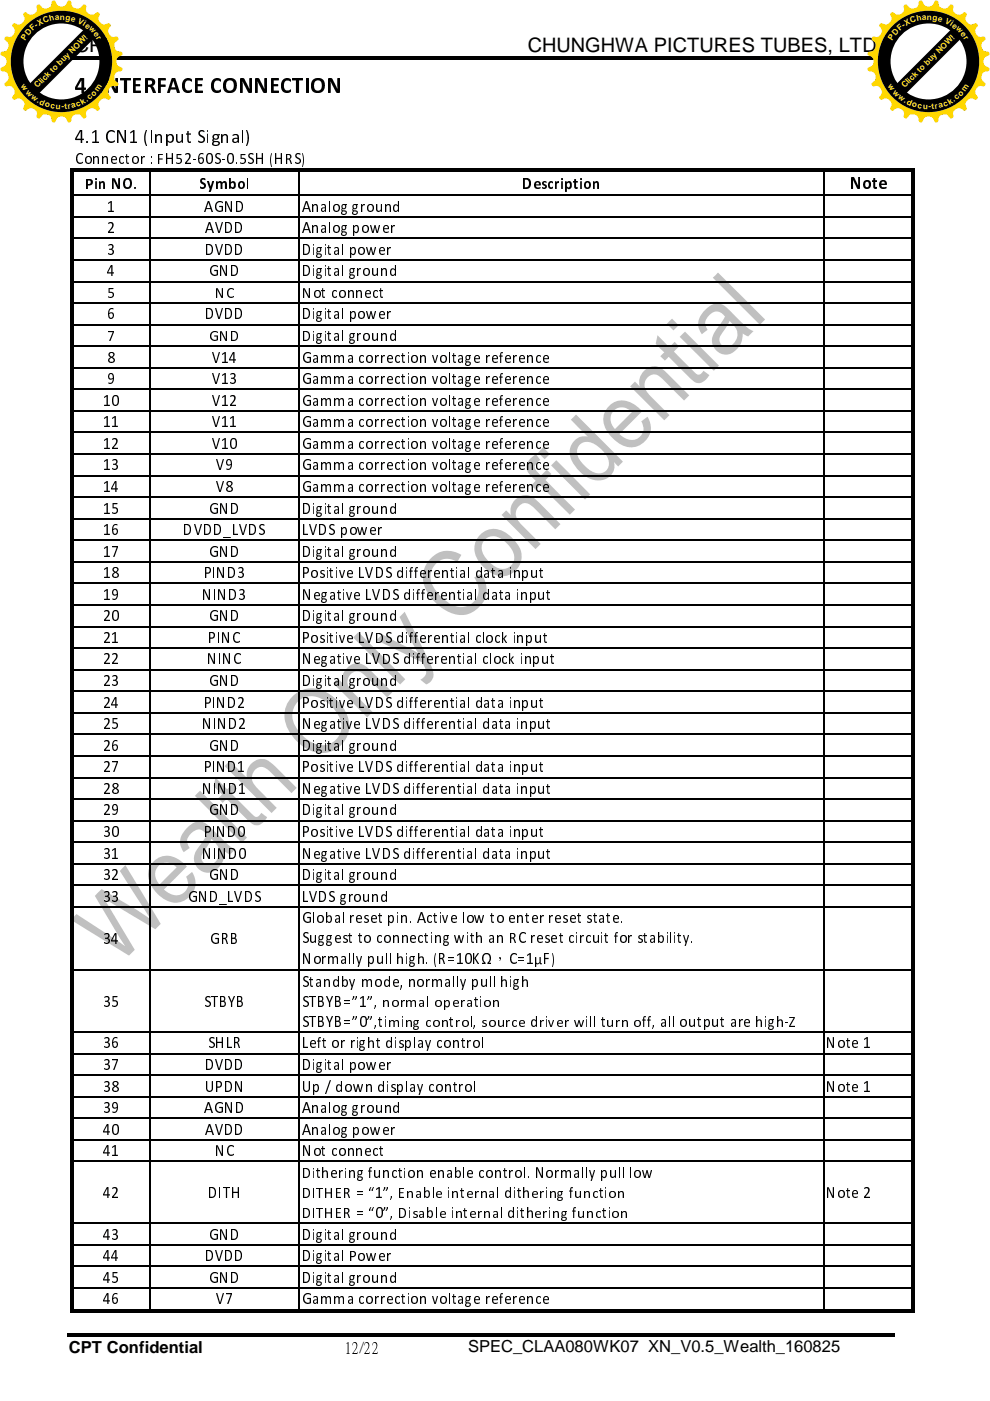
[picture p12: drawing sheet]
<svg xmlns="http://www.w3.org/2000/svg" width="210mm" height="297mm" viewBox="0 0 210 297" stroke-linecap="round" stroke-linejoin="round" font-family="sans-serif">
<path d="M15.1 11.9h82.1v.8h-82.1zM96.9 11.9h.8v.8h-.8zM97.7 11.9h91v.8h-91zM14.1 282.7h40.5v.7h-40.5zM54.6 282.7h.7v.7h-.7zM55.3 282.7h43.3v.7h-43.3zM98.6 282.7h.8v.7h-.8zM99.4 282.7h90.2v.7h-90.2z" fill="#000"/>
<g fill="#c0c0c0">
<path d="M16.2 193.8l10.3 6.8-6.4-10.7 1.4-1.4 7.7 4.5 2.9 2.1-6.7-10.4 1.2-1.3 7.5 12.5-1.2 1.1-10.9-6.5 6.6 10.9-1.3 1.2-12.3-7.6z" fill-rule="evenodd"/>
<path d="M32.6 182.6a4.3 4.3 0 0 1 6.2 .3l.8 .8-4.8 4.9a3.1 3.1 0 0 0 4.4 .5 2.52 2.52 0 0 0 .3-3.2l1.2-1a4.2 4.2 0 0 1-.8 5.5 4.2 4.2 0 0 1-5.5 0 5.8 5.8 0 0 1-2.8-6.3zM33.6 183.6a2.77 2.77 0 0 0 .2 3.9l3.7-3.6a2.65 2.65 0 0 0-3.9-.3z" fill-rule="evenodd"/>
<path d="M39.7 175.5a2.93 2.93 0 0 1 4.5-.4l2.9 2.8a7 7 0 0 0 2.8 2.1l-1.1 1.2-1.1-.7a4.3 4.3 0 0 1-3.6 4.5 3.1 3.1 0 0 1-2.8-2 3.1 3.1 0 0 1 .8-3.3l1.8-2.8a2.02 2.02 0 0 0-3-.5 2.16 2.16 0 0 0-.7 3.4l-1.3 .9a3.6 3.6 0 0 1 .8-5.2zM44.8 177.9l-.6 1.2a5 5 0 0 0-1.5 3.1 1.73 1.73 0 0 0 1.5 1.2 1.73 1.73 0 0 0 1.7-1 3.2 3.2 0 0 0-1.1-4.5z" fill-rule="evenodd"/>
<path d="M42.1 167.9l.3-.3 10 10-1.1 1.1-10-10z" fill-rule="evenodd"/>
<path d="M45.7 164.8l2.5 2.5 1.1-1.1 .9 1-1.1 1.1 4.5 4.5a.9 .9 0 0 0 .9 .4 .9 .9 0 0 0 .7-.6l.2-.3 1.2 1a2.31 2.31 0 0 1-3.1 1.4l-5.5-5.3-.8 .8-.9-1 .8-.8-1.8-1.7z" fill-rule="evenodd"/>
<path d="M48.7 161.3l3.6 3.6a3.2 3.2 0 0 1 1.7-3.6 3.2 3.2 0 0 1 3.9 .8l5 4.9-1.1 1.1-4.6-4.5a2.05 2.05 0 0 0-3.1-.4 2.52 2.52 0 0 0 .3 3.8l4.3 4.3-1.1 1.1-10-10z" fill-rule="evenodd"/>
<path d="M62 147.7a6.1 6.1 0 0 1 8.5-.1 7.6 7.6 0 0 1 3.3 8.1 5.9 5.9 0 0 1-9.4 2.7 8.4 8.4 0 0 1-4-7.7 5.5 5.5 0 0 1 1.6-3zM63.2 148.8a4.4 4.4 0 0 0-.1 6 6.5 6.5 0 0 0 6.1 3.1 4.1 4.1 0 0 0 2.4-6.5 6.9 6.9 0 0 0-6.3-3.7l-.9 .2z" fill-rule="evenodd"/>
<path d="M73.6 141.6a3 3 0 0 1 4.8 .3l4.8 4.9-1.1 1.1-2.8-2.8a10.7 10.7 0 0 0-3.1-2.7 2.21 2.21 0 0 0-2.3 1.2 2.21 2.21 0 0 0 .4 2.6l4.7 4.8-1.1 1.1-7.2-7.2 1-1 1 1a3.1 3.1 0 0 1 .9-3.3z" fill-rule="evenodd"/>
<path d="M76 134l9.9 10-1.1 1.1-9.9-9.9z" fill-rule="evenodd"/>
<path d="M85.5 130l.3-.3 4.4 8.9a9.8 9.8 0 0 1 1.7 4.8 2.31 2.31 0 0 1-1.5 1.7l-1.3-1a1.74 1.74 0 0 0 .9-2.8 1.95 1.95 0 0 0-1.4-1.3l-8.8-4.3 1.2-1.2 7.7 4-4-7.7z" fill-rule="evenodd"/>
<path d="M91.4 118.3a5 5 0 0 1 6.4-.7l-.8 1.5a3.8 3.8 0 0 0-4.8 .7 3.8 3.8 0 0 0-.2 4.9 8.8 8.8 0 0 0 5.5 4 3.8 3.8 0 0 0 3.7-2.1 3.8 3.8 0 0 0-.7-4.2l1.6-.8a5.5 5.5 0 0 1-.6 7.2 5.5 5.5 0 0 1-7.3 .5 8.5 8.5 0 0 1-4.5-7.7l.4-1.5z" fill-rule="evenodd"/>
<path d="M101.8 113.4a4.4 4.4 0 0 1 6.3 .1 5.8 5.8 0 0 1 2.5 5 4.2 4.2 0 0 1-7 2.6 5.8 5.8 0 0 1-2.9-5.9l.4-1zM102.8 114.4a3 3 0 0 0 .4 4.2 4.3 4.3 0 0 0 4 2 2.62 2.62 0 0 0 1.1-4.5 4.6 4.6 0 0 0-4.3-2.3z" fill-rule="evenodd"/>
<path d="M109.2 106a3 3 0 0 1 4.8 .3l4.8 4.8-1.1 1.1-2.2-2.2a14.2 14.2 0 0 0-3.7-3.3 2.23 2.23 0 0 0-2.2 1.2 2.23 2.23 0 0 0 .3 2.6l4.7 4.8-1.1 1.1-7.2-7.2 1-1 1 1a3.3 3.3 0 0 1 .9-3.2z" fill-rule="evenodd"/>
<path d="M112.5 97.2l1.1-.9 1 1.2a1.62 1.62 0 0 0-1.1 2.1l1.2 1.2 1.3-1.2 .9 .9-1.2 1.3 6.2 6.2-1.1 1.1-6.2-6.2-1 .9-1-.9 1-1-.4-.3a3.2 3.2 0 0 1-1.5-3.3z" fill-rule="evenodd"/>
<path d="M115.2 94.8l1.4 1.5-1.1 1.1-1.4-1.4zM117.1 98.4l.8-.8 7.2 7.2-1.1 1.1-7.2-7.2z" fill-rule="evenodd"/>
<path d="M121 89l1.1-1.1 10 10-1 1-.9-.9a3.3 3.3 0 0 1-4.6 3.7 7.7 7.7 0 0 1-4.8-5.5 3.3 3.3 0 0 1 3.8-3.6zM122.9 94.3a2.89 2.89 0 0 0 .6 4 4.6 4.6 0 0 0 4 2 2.25 2.25 0 0 0 1.1-3.6 6 6 0 0 0-4.2-3 1.97 1.97 0 0 0-1.5 .6z" fill-rule="evenodd"/>
<path d="M129.2 86.1a4.3 4.3 0 0 1 6.1 .3l.9 .8-4.9 4.8a3.1 3.1 0 0 0 4.4 .5 2.43 2.43 0 0 0 .3-3.2l1.3-1a4.3 4.3 0 0 1-1.1 5.7 4.3 4.3 0 0 1-5.8-.6 5.5 5.5 0 0 1-2.3-5.9zM130.2 87a2.77 2.77 0 0 0 .2 4l3.6-3.7a2.75 2.75 0 0 0-3.8-.3z" fill-rule="evenodd"/>
<path d="M136.5 78.7a3 3 0 0 1 4.8 .3l4.8 4.8-1.1 1.1-2.7-2.7a10.4 10.4 0 0 0-3.2-2.8 2.22 2.22 0 0 0-2.2 1.2 2.22 2.22 0 0 0 .3 2.6l4.7 4.8-1.1 1.1-7.2-7.2 1-1 1 1.1a3.3 3.3 0 0 1 .9-3.3z" fill-rule="evenodd"/>
<path d="M139.4 71.1l2.5 2.5 1.1-1.1 1 .9-1.1 1.1 4.2 4.3a.99 .99 0 0 0 1.6 .4l.4-.6 1.3 .9a2.44 2.44 0 0 1-3.1 1.5l-5.5-5.4-.8 .9-1-1 .8-.8-1.8-1.8z" fill-rule="evenodd"/>
<path d="M141.9 68.1l.6-.5 1.4 1.4-1.1 1.1-1.4-1.4zM144.1 71.4l1.1-1.1 7.2 7.2-1.1 1.1z" fill-rule="evenodd"/>
<path d="M149.5 65.7a3 3 0 0 1 4.1-.9l3.8 3.7a6 6 0 0 0 2.4 1.7l-1.2 1.1-1.1-.6a4.2 4.2 0 0 1-3.6 4.5 3.1 3.1 0 0 1-2.8-2 3.1 3.1 0 0 1 .8-3.4l1.8-2.7a2.06 2.06 0 0 0-1.9-1.1 2.06 2.06 0 0 0-1.8 1.2 1.99 1.99 0 0 0 0 2.7l-1.2 1a3.6 3.6 0 0 1 .7-5.2zM154.7 68l-.7 1.3a5.4 5.4 0 0 0-1.5 2.8 1.68 1.68 0 0 0 1.4 1.5 1.68 1.68 0 0 0 1.8-1 2.9 2.9 0 0 0-.7-4.3z" fill-rule="evenodd"/>
<path d="M151.1 58.9l1.1-1.1 10 9.9-1.1 1.2z" fill-rule="evenodd"/>
</g>
<g fill="#000">
<path d="M15 35.6h.7v.8h-.7zM15.7 35.6h15.9v.8h-15.9zM31.6 36.4h.3zM31.6 35.6h.8v.8h-.8zM32.4 35.6h31v.8h-31zM63.4 36.4h.2zM63.4 35.6h.7v.8h-.7zM64.1 35.6h110.4v.8h-110.4zM174.5 36.4h.3zM174.5 35.6h.8v.8h-.8zM175.3 35.6h18v.8h-18zM193.3 35.6h.8v.8h-.8z"/>
<path d="M15 36.4h.7v4.9h-.7zM15 41.3h.7v.2h-.7zM15 41.5h.7v4.3h-.7zM15 45.8h.7v.3h-.7zM15 46.1h.7v4.3h-.7zM15 50.4h.7v.3h-.7zM15 50.7h.7v4.3h-.7zM15 55h.7v.2h-.7zM15 55.2h.7v4.4h-.7zM15 59.6h.7v.2h-.7zM31.6 41.3h.3v.2h-.3zM31.6 45.8h.3v.3h-.3z"/>
<path d="M31.6 50.4h.3v.3h-.3zM31.6 55h.3v.2h-.3zM31.6 59.6h.3v.2h-.3zM63.4 41.3h.2v.2h-.2zM63.4 45.8h.2v.3h-.2zM63.4 50.4h.2v.3h-.2zM63.4 55h.2v.2h-.2zM63.4 59.6h.2v.2h-.2zM174.5 41.3h.3v.2h-.3zM174.5 45.8h.3v.3h-.3zM174.5 50.4h.3v.3h-.3zM174.5 55h.3v.2h-.3z"/>
<path d="M174.5 59.6h.3v.2h-.3zM193.3 36.4h.8v4.9h-.8zM193.3 41.3h.8v.2h-.8zM193.3 41.5h.8v4.3h-.8zM193.3 45.8h.8v.3h-.8zM193.3 46.1h.8v4.3h-.8zM193.3 50.4h.8v.3h-.8zM193.3 50.7h.8v4.3h-.8zM193.3 55h.8v.2h-.8zM193.3 55.2h.8v4.4h-.8zM193.3 59.6h.8v.2h-.8zM15 59.8h.7v4.3h-.7z"/>
<path d="M15 64.1h.7v.3h-.7zM15 64.4h.7v4.3h-.7zM15 68.7h.7v.3h-.7zM15 69h.7v4.3h-.7zM15 73.3h.7v.2h-.7zM15 73.5h.7v4.4h-.7zM15 77.9h.7v.2h-.7zM31.6 64.1h.3v.3h-.3zM31.6 68.7h.3v.3h-.3zM31.6 73.3h.3v.2h-.3zM31.6 77.9h.3v.2h-.3zM63.4 64.1h.2v.3h-.2z"/>
<path d="M63.4 68.7h.2v.3h-.2zM63.4 73.3h.2v.2h-.2zM63.4 77.9h.2v.2h-.2zM174.5 64.1h.3v.3h-.3zM174.5 68.7h.3v.3h-.3zM174.5 73.3h.3v.2h-.3zM174.5 77.9h.3v.2h-.3zM193.3 59.8h.8v4.3h-.8zM193.3 64.1h.8v.3h-.8zM193.3 64.4h.8v4.3h-.8zM193.3 68.7h.8v.3h-.8zM193.3 69h.8v4.3h-.8z"/>
<path d="M193.3 73.3h.8v.2h-.8zM193.3 73.5h.8v4.4h-.8zM193.3 77.9h.8v.2h-.8zM15 78.1h.7v4.3h-.7zM15 82.4h.7v.3h-.7zM15 82.7h.7v4.3h-.7zM15 87h.7v.2h-.7zM15 87.2h.7v4.4h-.7zM15 91.6h.7v.2h-.7zM15 91.8h.7v4.3h-.7zM15 96.1h.7v.3h-.7zM31.6 82.4h.3v.3h-.3z"/>
<path d="M31.6 87h.3v.2h-.3zM31.6 91.6h.3v.2h-.3zM31.6 96.1h.3v.3h-.3zM63.4 82.4h.2v.3h-.2zM63.4 87h.2v.2h-.2zM63.4 91.6h.2v.2h-.2zM63.4 96.1h.2v.3h-.2zM174.5 82.4h.3v.3h-.3zM174.5 87h.3v.2h-.3zM174.5 91.6h.3v.2h-.3zM174.5 96.1h.3v.3h-.3zM193.3 78.1h.8v4.3h-.8z"/>
<path d="M193.3 82.4h.8v.3h-.8zM193.3 82.7h.8v4.3h-.8zM193.3 87h.8v.2h-.8zM193.3 87.2h.8v4.4h-.8zM193.3 91.6h.8v.2h-.8zM193.3 91.8h.8v4.3h-.8zM193.3 96.1h.8v.3h-.8zM15 96.4h.7v4.3h-.7zM15 100.7h.7v.3h-.7zM15 101h.7v4.3h-.7zM15 105.3h.7v.2h-.7zM15 105.5h.7v4.4h-.7z"/>
<path d="M15 109.9h.7v.2h-.7zM15 110.1h.7v4.3h-.7zM15 114.4h.7v.3h-.7zM15 114.7h.7v4.3h-.7zM15 119h.7v.3h-.7zM31.6 100.7h.3v.3h-.3zM31.6 105.3h.3v.2h-.3zM31.6 109.9h.3v.2h-.3zM31.6 114.4h.3v.3h-.3zM31.6 119h.3v.3h-.3zM63.4 100.7h.2v.3h-.2zM63.4 105.3h.2v.2h-.2z"/>
<path d="M63.4 109.9h.2v.2h-.2zM63.4 114.4h.2v.3h-.2zM63.4 119h.2v.3h-.2zM174.5 100.7h.3v.3h-.3zM174.5 105.3h.3v.2h-.3zM174.5 109.9h.3v.2h-.3zM174.5 114.4h.3v.3h-.3zM174.5 119h.3v.3h-.3zM193.3 96.4h.8v4.3h-.8zM193.3 100.7h.8v.3h-.8zM193.3 101h.8v4.3h-.8zM193.3 105.3h.8v.2h-.8z"/>
<path d="M193.3 105.5h.8v4.4h-.8zM193.3 109.9h.8v.2h-.8zM193.3 110.1h.8v4.3h-.8zM193.3 114.4h.8v.3h-.8zM193.3 114.7h.8v4.3h-.8zM193.3 119h.8v.3h-.8zM15 119.3h.7v4.3h-.7zM15 123.6h.7v.2h-.7zM15 123.8h.7v4.3h-.7zM15 128.1h.7v.3h-.7zM15 128.4h.7v4.3h-.7zM15 132.7h.7v.3h-.7z"/>
<path d="M15 133h.7v4.3h-.7zM15 137.3h.7v.2h-.7zM31.6 123.6h.3v.2h-.3zM31.6 128.1h.3v.3h-.3zM31.6 132.7h.3v.3h-.3zM31.6 137.3h.3v.2h-.3zM63.4 123.6h.2v.2h-.2zM63.4 128.1h.2v.3h-.2zM63.4 132.7h.2v.3h-.2zM63.4 137.3h.2v.2h-.2zM174.5 123.6h.3v.2h-.3zM174.5 128.1h.3v.3h-.3z"/>
<path d="M174.5 132.7h.3v.3h-.3zM174.5 137.3h.3v.2h-.3zM193.3 119.3h.8v4.3h-.8zM193.3 123.6h.8v.2h-.8zM193.3 123.8h.8v4.3h-.8zM193.3 128.1h.8v.3h-.8zM193.3 128.4h.8v4.3h-.8zM193.3 132.7h.8v.3h-.8zM193.3 133h.8v4.3h-.8zM193.3 137.3h.8v.2h-.8zM15 137.5h.7v4.4h-.7zM15 141.9h.7v.2h-.7z"/>
<path d="M15 142.1h.7v4.3h-.7zM15 146.4h.7v.3h-.7zM15 146.7h.7v4.3h-.7zM15 151h.7v.3h-.7zM15 151.3h.7v4.3h-.7zM15 155.6h.7v.2h-.7zM31.6 141.9h.3v.2h-.3zM31.6 146.4h.3v.3h-.3zM31.6 151h.3v.3h-.3zM31.6 155.6h.3v.2h-.3zM63.4 141.9h.2v.2h-.2zM63.4 146.4h.2v.3h-.2z"/>
<path d="M63.4 151h.2v.3h-.2zM63.4 155.6h.2v.2h-.2zM174.5 141.9h.3v.2h-.3zM174.5 146.4h.3v.3h-.3zM174.5 151h.3v.3h-.3zM174.5 155.6h.3v.2h-.3zM193.3 137.5h.8v4.4h-.8zM193.3 141.9h.8v.2h-.8zM193.3 142.1h.8v4.3h-.8zM193.3 146.4h.8v.3h-.8zM193.3 146.7h.8v4.3h-.8zM193.3 151h.8v.3h-.8z"/>
<path d="M193.3 151.3h.8v4.3h-.8zM193.3 155.6h.8v.2h-.8zM15 155.8h.7v4.3h-.7zM15 160.1h.7v.3h-.7zM15 160.4h.7v4.3h-.7zM15 164.7h.7v.3h-.7zM15 165h.7v4.3h-.7zM15 169.3h.7v.2h-.7zM15 169.5h.7v4.4h-.7zM15 173.9h.7v.2h-.7zM15 174.1h.7v4.3h-.7zM15 178.4h.7v.3h-.7z"/>
<path d="M31.6 160.1h.3v.3h-.3zM31.6 164.7h.3v.3h-.3zM31.6 169.3h.3v.2h-.3zM31.6 173.9h.3v.2h-.3zM31.6 178.4h.3v.3h-.3zM63.4 160.1h.2v.3h-.2zM63.4 164.7h.2v.3h-.2zM63.4 169.3h.2v.2h-.2zM63.4 173.9h.2v.2h-.2zM63.4 178.4h.2v.3h-.2zM174.5 160.1h.3v.3h-.3zM174.5 164.7h.3v.3h-.3z"/>
<path d="M174.5 169.3h.3v.2h-.3zM174.5 173.9h.3v.2h-.3zM174.5 178.4h.3v.3h-.3zM193.3 155.8h.8v4.3h-.8zM193.3 160.1h.8v.3h-.8zM193.3 160.4h.8v4.3h-.8zM193.3 164.7h.8v.3h-.8zM193.3 165h.8v4.3h-.8zM193.3 169.3h.8v.2h-.8zM193.3 169.5h.8v4.4h-.8zM193.3 173.9h.8v.2h-.8zM193.3 174.1h.8v4.3h-.8z"/>
<path d="M193.3 178.4h.8v.3h-.8zM15 178.7h.7v4.3h-.7zM15 183h.7v.3h-.7zM15 183.3h.7v4.3h-.7zM15 187.6h.7v.2h-.7zM15 187.8h.7v4.4h-.7zM15 192.2h.7v.2h-.7zM31.6 183h.3v.3h-.3zM31.6 187.6h.3v.2h-.3zM31.6 192.2h.3v.2h-.3zM63.4 183h.2v.3h-.2zM63.4 187.6h.2v.2h-.2z"/>
<path d="M63.4 192.2h.2v.2h-.2zM174.5 183h.3v.3h-.3zM174.5 187.6h.3v.2h-.3zM174.5 192.2h.3v.2h-.3zM193.3 178.7h.8v4.3h-.8zM193.3 183h.8v.3h-.8zM193.3 183.3h.8v4.3h-.8zM193.3 187.6h.8v.2h-.8zM193.3 187.8h.8v4.4h-.8zM193.3 192.2h.8v.2h-.8zM15 192.4h.7v13.2h-.7zM15 205.6h.7v.2h-.7z"/>
<path d="M15 205.8h.7v12.9h-.7zM15 218.7h.7v.2h-.7zM31.6 205.6h.3v.2h-.3zM31.6 218.7h.3v.2h-.3zM63.4 205.6h.2v.2h-.2zM63.4 218.7h.2v.2h-.2zM174.5 205.6h.3v.2h-.3zM174.5 218.7h.3v.2h-.3zM193.3 192.4h.8v13.2h-.8zM193.3 205.6h.8v.2h-.8zM193.3 205.8h.8v12.9h-.8zM193.3 218.7h.8v.2h-.8z"/>
<path d="M15 218.9h.7v4.4h-.7zM15 223.3h.7v.2h-.7zM15 223.5h.7v4.3h-.7zM15 227.8h.7v.3h-.7zM15 228.1h.7v4.3h-.7zM15 232.4h.7v.3h-.7zM15 232.7h.7v4.3h-.7zM15 237h.7v.2h-.7zM31.6 223.3h.3v.2h-.3zM31.6 227.8h.3v.3h-.3zM31.6 232.4h.3v.3h-.3zM31.6 237h.3v.2h-.3z"/>
<path d="M63.4 223.3h.2v.2h-.2zM63.4 227.8h.2v.3h-.2zM63.4 232.4h.2v.3h-.2zM63.4 237h.2v.2h-.2zM174.5 223.3h.3v.2h-.3zM174.5 227.8h.3v.3h-.3zM174.5 232.4h.3v.3h-.3zM174.5 237h.3v.2h-.3zM193.3 218.9h.8v4.4h-.8zM193.3 223.3h.8v.2h-.8zM193.3 223.5h.8v4.3h-.8zM193.3 227.8h.8v.3h-.8z"/>
<path d="M193.3 228.1h.8v4.3h-.8zM193.3 232.4h.8v.3h-.8zM193.3 232.7h.8v4.3h-.8zM193.3 237h.8v.2h-.8zM15 237.2h.7v4.4h-.7zM15 241.6h.7v.2h-.7zM15 241.8h.7v4.3h-.7zM15 246.1h.7v.3h-.7zM15 246.4h.7v12.8h-.7zM15 259.2h.7v.3h-.7zM31.6 241.6h.3v.2h-.3zM31.6 246.1h.3v.3h-.3z"/>
<path d="M31.6 259.2h.3v.3h-.3zM63.4 241.6h.2v.2h-.2zM63.4 246.1h.2v.3h-.2zM63.4 259.2h.2v.3h-.2zM174.5 241.6h.3v.2h-.3zM174.5 246.1h.3v.3h-.3zM174.5 259.2h.3v.3h-.3zM193.3 237.2h.8v4.4h-.8zM193.3 241.6h.8v.2h-.8zM193.3 241.8h.8v4.3h-.8zM193.3 246.1h.8v.3h-.8zM193.3 246.4h.8v12.8h-.8z"/>
<path d="M193.3 259.2h.8v.3h-.8zM15 259.5h.7v4.3h-.7zM15 263.8h.7v.3h-.7zM15 264.1h.7v4.3h-.7zM15 268.4h.7v.2h-.7zM15 268.6h.7v4.4h-.7zM15 273h.7v.2h-.7zM15 273.2h.7v4.3h-.7zM15 277.5h.7v.8h-.7zM15.7 277.5h15.9v.8h-15.9zM31.6 263.8h.3v.3h-.3zM31.6 268.4h.3v.2h-.3z"/>
<path d="M31.6 273h.3v.2h-.3zM31.6 277.5h.8v.8h-.8zM32.4 277.5h31v.8h-31zM63.4 263.8h.2v.3h-.2zM63.4 268.4h.2v.2h-.2zM63.4 273h.2v.2h-.2zM63.4 277.5h.7v.8h-.7zM64.1 277.5h110.4v.8h-110.4zM174.5 263.8h.3v.3h-.3zM174.5 268.4h.3v.2h-.3zM174.5 273h.3v.2h-.3zM174.5 277.5h.8v.8h-.8z"/>
<path d="M175.3 277.5h18v.8h-18zM193.3 259.5h.8v4.3h-.8zM193.3 263.8h.8v.3h-.8zM193.3 264.1h.8v4.3h-.8zM193.3 268.4h.8v.2h-.8zM193.3 268.6h.8v4.4h-.8zM193.3 273h.8v.2h-.8zM193.3 273.2h.8v4.3h-.8zM193.3 277.5h.8v.8h-.8z"/>
</g>
<g fill="none" stroke="#000" stroke-width=".25">
<path d="M31.7 36.4v4.9M63.5 36.4v4.9M174.6 36.4v4.9M15.7 41.4h15.9M15.7 46h15.9M15.7 50.5h15.9M15.7 55.1h15.9M15.7 59.7h15.9M31.7 41.5v4.3M31.7 46.1v4.3M31.7 50.7v4.3M31.7 55.2v4.4"/>
<path d="M31.7 59.8v4.3M31.9 41.4h31.5M31.9 46h31.5M31.9 50.5h31.5M31.9 55.1h31.5M31.9 59.7h31.5M63.5 41.5v4.3M63.5 46.1v4.3M63.5 50.7v4.3M63.5 55.2v4.4M63.5 59.8v4.3M63.6 41.4h110.9"/>
<path d="M63.6 46h110.9M63.6 50.5h110.9M63.6 55.1h110.9M63.6 59.7h110.9M174.6 41.5v4.3M174.6 46.1v4.3M174.6 50.7v4.3M174.6 55.2v4.4M174.6 59.8v4.3M174.8 41.4h18.5M174.8 46h18.5M174.8 50.5h18.5"/>
<path d="M174.8 55.1h18.5M174.8 59.7h18.5M15.7 64.3h15.9M15.7 68.8h15.9M15.7 73.4h15.9M15.7 78h15.9M31.7 64.4v4.3M31.7 69v4.3M31.7 73.5v4.4M31.7 78.1v4.3M31.9 64.3h31.5M31.9 68.8h31.5"/>
<path d="M31.9 73.4h31.5M31.9 78h31.5M63.5 64.4v4.3M63.5 69v4.3M63.5 73.5v4.4M63.5 78.1v4.3M63.6 64.3h110.9M63.6 68.8h110.9M63.6 73.4h110.9M63.6 78h110.9M174.6 64.4v4.3M174.6 69v4.3"/>
<path d="M174.6 73.5v4.4M174.6 78.1v4.3M174.8 64.3h18.5M174.8 68.8h18.5M174.8 73.4h18.5M174.8 78h18.5M15.7 82.5h15.9M15.7 87.1h15.9M15.7 91.7h15.9M15.7 96.3h15.9M31.7 82.7v4.3M31.7 87.2v4.4"/>
<path d="M31.7 91.8v4.3M31.7 96.4v4.3M31.9 82.5h31.5M31.9 87.1h31.5M31.9 91.7h31.5M31.9 96.3h31.5M63.5 82.7v4.3M63.5 87.2v4.4M63.5 91.8v4.3M63.5 96.4v4.3M63.6 82.5h110.9M63.6 87.1h110.9"/>
<path d="M63.6 91.7h110.9M63.6 96.3h110.9M174.6 82.7v4.3M174.6 87.2v4.4M174.6 91.8v4.3M174.6 96.4v4.3M174.8 82.5h18.5M174.8 87.1h18.5M174.8 91.7h18.5M174.8 96.3h18.5M15.7 100.8h15.9M15.7 105.4h15.9"/>
<path d="M15.7 110h15.9M15.7 114.6h15.9M15.7 119.1h15.9M31.7 101v4.3M31.7 105.5v4.4M31.7 110.1v4.3M31.7 114.7v4.3M31.7 119.3v4.3M31.9 100.8h31.5M31.9 105.4h31.5M31.9 110h31.5M31.9 114.6h31.5"/>
<path d="M31.9 119.1h31.5M63.5 101v4.3M63.5 105.5v4.4M63.5 110.1v4.3M63.5 114.7v4.3M63.5 119.3v4.3M63.6 100.8h110.9M63.6 105.4h110.9M63.6 110h110.9M63.6 114.6h110.9M63.6 119.1h110.9M174.6 101v4.3"/>
<path d="M174.6 105.5v4.4M174.6 110.1v4.3M174.6 114.7v4.3M174.6 119.3v4.3M174.8 100.8h18.5M174.8 105.4h18.5M174.8 110h18.5M174.8 114.6h18.5M174.8 119.1h18.5M15.7 123.7h15.9M15.7 128.3h15.9M15.7 132.8h15.9"/>
<path d="M15.7 137.4h15.9M31.7 123.8v4.3M31.7 128.4v4.3M31.7 133v4.3M31.7 137.5v4.4M31.9 123.7h31.5M31.9 128.3h31.5M31.9 132.8h31.5M31.9 137.4h31.5M63.5 123.8v4.3M63.5 128.4v4.3M63.5 133v4.3"/>
<path d="M63.5 137.5v4.4M63.6 123.7h110.9M63.6 128.3h110.9M63.6 132.8h110.9M63.6 137.4h110.9M174.6 123.8v4.3M174.6 128.4v4.3M174.6 133v4.3M174.6 137.5v4.4M174.8 123.7h18.5M174.8 128.3h18.5M174.8 132.8h18.5"/>
<path d="M174.8 137.4h18.5M15.7 142h15.9M15.7 146.6h15.9M15.7 151.1h15.9M15.7 155.7h15.9M31.7 142.1v4.3M31.7 146.7v4.3M31.7 151.3v4.3M31.7 155.8v4.3M31.9 142h31.5M31.9 146.6h31.5M31.9 151.1h31.5"/>
<path d="M31.9 155.7h31.5M63.5 142.1v4.3M63.5 146.7v4.3M63.5 151.3v4.3M63.5 155.8v4.3M63.6 142h110.9M63.6 146.6h110.9M63.6 151.1h110.9M63.6 155.7h110.9M174.6 142.1v4.3M174.6 146.7v4.3M174.6 151.3v4.3"/>
<path d="M174.6 155.8v4.3M174.8 142h18.5M174.8 146.6h18.5M174.8 151.1h18.5M174.8 155.7h18.5M15.7 160.3h15.9M15.7 164.8h15.9M15.7 169.4h15.9M15.7 174h15.9M15.7 178.6h15.9M31.7 160.4v4.3M31.7 165v4.3"/>
<path d="M31.7 169.5v4.4M31.7 174.1v4.3M31.7 178.7v4.3M31.9 160.3h31.5M31.9 164.8h31.5M31.9 169.4h31.5M31.9 174h31.5M31.9 178.6h31.5M63.5 160.4v4.3M63.5 165v4.3M63.5 169.5v4.4M63.5 174.1v4.3"/>
<path d="M63.5 178.7v4.3M63.6 160.3h110.9M63.6 164.8h110.9M63.6 169.4h110.9M63.6 174h110.9M63.6 178.6h110.9M174.6 160.4v4.3M174.6 165v4.3M174.6 169.5v4.4M174.6 174.1v4.3M174.6 178.7v4.3M174.8 160.3h18.5"/>
<path d="M174.8 164.8h18.5M174.8 169.4h18.5M174.8 174h18.5M174.8 178.6h18.5M15.7 183.1h15.9M15.7 187.7h15.9M15.7 192.3h15.9M31.7 183.3v4.3M31.7 187.8v4.4M31.7 192.4v13.2M31.9 183.1h31.5M31.9 187.7h31.5"/>
<path d="M31.9 192.3h31.5M63.5 183.3v4.3M63.5 187.8v4.4M63.5 192.4v13.2M63.6 183.1h110.9M63.6 187.7h110.9M63.6 192.3h110.9M174.6 183.3v4.3M174.6 187.8v4.4M174.6 192.4v13.2M174.8 183.1h18.5M174.8 187.7h18.5"/>
<path d="M174.8 192.3h18.5M15.7 205.7h15.9M15.7 218.8h15.9M31.7 205.8v12.9M31.7 218.9v4.4M31.9 205.7h31.5M31.9 218.8h31.5M63.5 205.8v12.9M63.5 218.9v4.4M63.6 205.7h110.9M63.6 218.8h110.9M174.6 205.8v12.9"/>
<path d="M174.6 218.9v4.4M174.8 205.7h18.5M174.8 218.8h18.5M15.7 223.4h15.9M15.7 228h15.9M15.7 232.5h15.9M15.7 237.1h15.9M31.7 223.5v4.3M31.7 228.1v4.3M31.7 232.7v4.3M31.7 237.2v4.4M31.9 223.4h31.5"/>
<path d="M31.9 228h31.5M31.9 232.5h31.5M31.9 237.1h31.5M63.5 223.5v4.3M63.5 228.1v4.3M63.5 232.7v4.3M63.5 237.2v4.4M63.6 223.4h110.9M63.6 228h110.9M63.6 232.5h110.9M63.6 237.1h110.9M174.6 223.5v4.3"/>
<path d="M174.6 228.1v4.3M174.6 232.7v4.3M174.6 237.2v4.4M174.8 223.4h18.5M174.8 228h18.5M174.8 232.5h18.5M174.8 237.1h18.5M15.7 241.7h15.9M15.7 246.3h15.9M15.7 259.4h15.9M31.7 241.8v4.3M31.7 246.4v12.8"/>
<path d="M31.7 259.5v4.3M31.9 241.7h31.5M31.9 246.3h31.5M31.9 259.4h31.5M63.5 241.8v4.3M63.5 246.4v12.8M63.5 259.5v4.3M63.6 241.7h110.9M63.6 246.3h110.9M63.6 259.4h110.9M174.6 241.8v4.3M174.6 246.4v12.8"/>
<path d="M174.6 259.5v4.3M174.8 241.7h18.5M174.8 246.3h18.5M174.8 259.4h18.5M15.7 263.9h15.9M15.7 268.5h15.9M15.7 273.1h15.9M31.7 264.1v4.3M31.7 268.6v4.4M31.7 273.2v4.3M31.9 263.9h31.5M31.9 268.5h31.5"/>
<path d="M31.9 273.1h31.5M63.5 264.1v4.3M63.5 268.6v4.4M63.5 273.2v4.3M63.6 263.9h110.9M63.6 268.5h110.9M63.6 273.1h110.9M174.6 264.1v4.3M174.6 268.6v4.4M174.6 273.2v4.3M174.8 263.9h18.5M174.8 268.5h18.5"/>
<path d="M174.8 273.1h18.5"/>
</g>
<path d="M2.7 5.1a1.03 1.03 0 0 0 .4 1.1 1.25 1.25 0 0 1-.3 1.3 1.25 1.25 0 0 1-1.3 .3h-.3l-.2 .2a1.03 1.03 0 0 0 .7 1 1.25 1.25 0 0 1 0 1.3 1.25 1.25 0 0 1-1.2 .6l-.3 .1-.1 .3a1.03 1.03 0 0 0 .9 .8 1.25 1.25 0 0 1 .4 1.3 1.25 1.25 0 0 1-1 .9l-.2 .1-.1 .3a1.03 1.03 0 0 0 1.1 .5 1.25 1.25 0 0 1 .7 1.2 1.25 1.25 0 0 1-.8 1.1l-.1 .2v.3a1.03 1.03 0 0 0 1.2 .2 1.25 1.25 0 0 1 .9 1 1.25 1.25 0 0 1-.4 1.2l-.1 .3 .1 .3a1.03 1.03 0 0 0 1.2-.1 1.25 1.25 0 0 1 1.1 .6 1.25 1.25 0 0 1 0 1.3l-.1 .3 .2 .3a1.03 1.03 0 0 0 1.1-.4 1.25 1.25 0 0 1 1.3 .3 1.25 1.25 0 0 1 .3 1.3v.3l.2 .2a1.03 1.03 0 0 0 1-.7 1.25 1.25 0 0 1 1.3 0 1.25 1.25 0 0 1 .6 1.2l.1 .2 .3 .1a1.03 1.03 0 0 0 .8-.9 1.25 1.25 0 0 1 1.3-.3 1.25 1.25 0 0 1 .9 1l.1 .2h.3a1.03 1.03 0 0 0 .5-1 1.25 1.25 0 0 1 1.2-.7 1.25 1.25 0 0 1 1.1 .7l.2 .2h.3a1.03 1.03 0 0 0 .2-1.2 1.25 1.25 0 0 1 1-1 1.25 1.25 0 0 1 1.2 .5l.3 .1 .3-.1a1.03 1.03 0 0 0-.1-1.2 1.25 1.25 0 0 1 .6-1.2 1.25 1.25 0 0 1 1.3 .1h.3l.3-.1a1.03 1.03 0 0 0-.4-1.2 1.25 1.25 0 0 1 .3-1.2 1.25 1.25 0 0 1 1.3-.3h.3l.2-.3a1.03 1.03 0 0 0-.7-1 1.25 1.25 0 0 1 0-1.3 1.25 1.25 0 0 1 1.2-.6l.2-.1 .1-.3a1.03 1.03 0 0 0-.9-.7 1.25 1.25 0 0 1-.3-1.3 1.25 1.25 0 0 1 1-.9l.2-.2v-.3a1.03 1.03 0 0 0-1-.5 1.25 1.25 0 0 1-.7-1.1 1.25 1.25 0 0 1 .7-1.1l.2-.2v-.4a1.03 1.03 0 0 0-1.2-.2 1.25 1.25 0 0 1-1-.9 1.25 1.25 0 0 1 .5-1.2l.1-.3-.1-.3a1.03 1.03 0 0 0-1.2 .1 1.25 1.25 0 0 1-1.2-.7 1.25 1.25 0 0 1 .1-1.3v-.2l-.1-.3a1.03 1.03 0 0 0-1.2 .4 1.25 1.25 0 0 1-1.2-.3 1.25 1.25 0 0 1-.3-1.3v-.3l-.3-.2a1.03 1.03 0 0 0-1 .7 1.25 1.25 0 0 1-1.3 0 1.25 1.25 0 0 1-.6-1.2l-.1-.3-.3-.1a1.03 1.03 0 0 0-.7 .9 1.25 1.25 0 0 1-1.3 .4 1.25 1.25 0 0 1-.9-1l-.2-.2-.3-.1a1.03 1.03 0 0 0-.5 1.1 1.25 1.25 0 0 1-1.1 .7 1.25 1.25 0 0 1-1.1-.8l-.2-.1h-.4a1.03 1.03 0 0 0-.2 1.2 1.25 1.25 0 0 1-.9 .9 1.25 1.25 0 0 1-1.2-.4l-.3-.1-.3 .1a1.03 1.03 0 0 0 .1 1.2 1.25 1.25 0 0 1-.7 1.1 1.25 1.25 0 0 1-1.3 0l-.2-.1zM2.3 13a10.8 10.8 0 0 0 21.5 0 10.8 10.8 0 0 0-21.5 0z" fill-rule="evenodd" fill="#ffd700"/>
<path d="M2.3 13a10.8 10.8 0 0 0 21.5 0 10.8 10.8 0 0 0-21.5 0zM4.8 13a8.2 8.2 0 0 0 16.5 0 8.2 8.2 0 0 0-16.5 0z" fill-rule="evenodd" fill="#000"/>
<circle cx="13" cy="13" r="8.2" fill="none" stroke="#000" stroke-width=".35"/>
<path d="M6.3 17.8l11.5-11.5 1 .9 1 1.1-11.5 11.5-1.1-1z" fill="#000"/>
<path d="M186.5 5.1a1.03 1.03 0 0 0 .4 1.1 1.25 1.25 0 0 1-.3 1.3 1.25 1.25 0 0 1-1.3 .3h-.3l-.2 .2a1.03 1.03 0 0 0 .7 1 1.25 1.25 0 0 1 0 1.3 1.25 1.25 0 0 1-1.2 .6l-.2 .1-.1 .3a1.03 1.03 0 0 0 .9 .8 1.25 1.25 0 0 1 .3 1.3 1.25 1.25 0 0 1-1 .9l-.2 .1v.3a1.03 1.03 0 0 0 1 .5 1.25 1.25 0 0 1 .7 1.2 1.25 1.25 0 0 1-.7 1.1l-.2 .2v.3a1.03 1.03 0 0 0 1.2 .2 1.25 1.25 0 0 1 1 1 1.25 1.25 0 0 1-.5 1.2l-.1 .3 .1 .3a1.03 1.03 0 0 0 1.2-.1 1.25 1.25 0 0 1 1.2 .6 1.25 1.25 0 0 1-.1 1.3v.3l.1 .3a1.03 1.03 0 0 0 1.2-.4 1.25 1.25 0 0 1 1.2 .3 1.25 1.25 0 0 1 .3 1.3v.3l.3 .2a1.03 1.03 0 0 0 1-.7 1.25 1.25 0 0 1 1.3 0 1.25 1.25 0 0 1 .6 1.2l.1 .2 .3 .1a1.03 1.03 0 0 0 .7-.9 1.25 1.25 0 0 1 1.3-.3 1.25 1.25 0 0 1 .9 1l.2 .2h.3a1.03 1.03 0 0 0 .5-1 1.25 1.25 0 0 1 1.1-.7 1.25 1.25 0 0 1 1.1 .7l.2 .2h.4a1.03 1.03 0 0 0 .2-1.2 1.25 1.25 0 0 1 .9-1 1.25 1.25 0 0 1 1.3 .5l.2 .1 .3-.1a1.03 1.03 0 0 0-.1-1.2 1.25 1.25 0 0 1 .7-1.2 1.25 1.25 0 0 1 1.3 .1h.2l.3-.1a1.03 1.03 0 0 0-.4-1.2 1.25 1.25 0 0 1 .3-1.2 1.25 1.25 0 0 1 1.3-.3h.3l.2-.3a1.03 1.03 0 0 0-.7-1 1.25 1.25 0 0 1 0-1.3 1.25 1.25 0 0 1 1.2-.6l.3-.1 .1-.3a1.03 1.03 0 0 0-.9-.7 1.25 1.25 0 0 1-.4-1.3 1.25 1.25 0 0 1 1-.9l.2-.2 .1-.3a1.03 1.03 0 0 0-1.1-.5 1.25 1.25 0 0 1-.7-1.1 1.25 1.25 0 0 1 .8-1.1l.1-.2v-.4a1.03 1.03 0 0 0-1.2-.2 1.25 1.25 0 0 1-.9-.9 1.25 1.25 0 0 1 .4-1.2l.1-.3-.1-.3a1.03 1.03 0 0 0-1.2 .1 1.25 1.25 0 0 1-1.1-.7 1.25 1.25 0 0 1 0-1.3l.1-.2-.2-.3a1.03 1.03 0 0 0-1.1 .4 1.25 1.25 0 0 1-1.3-.3 1.25 1.25 0 0 1-.3-1.3v-.3l-.2-.2a1.03 1.03 0 0 0-1 .7 1.25 1.25 0 0 1-1.3 0 1.25 1.25 0 0 1-.6-1.2l-.1-.3-.3-.1a1.03 1.03 0 0 0-.8 .9 1.25 1.25 0 0 1-1.3 .4 1.25 1.25 0 0 1-.9-1l-.1-.2-.3-.1a1.03 1.03 0 0 0-.5 1.1 1.25 1.25 0 0 1-1.2 .7 1.25 1.25 0 0 1-1.1-.8l-.2-.1h-.3a1.03 1.03 0 0 0-.2 1.2 1.25 1.25 0 0 1-.9 .9 1.25 1.25 0 0 1-1.3-.4l-.3-.1-.3 .1a1.03 1.03 0 0 0 .1 1.2 1.25 1.25 0 0 1-.6 1.1 1.25 1.25 0 0 1-1.3 0l-.3-.1zM186.1 13a10.8 10.8 0 0 0 21.5 0 10.8 10.8 0 0 0-21.5 0z" fill-rule="evenodd" fill="#ffd700"/>
<path d="M186.1 13a10.8 10.8 0 0 0 21.5 0 10.8 10.8 0 0 0-21.5 0zM188.6 13a8.2 8.2 0 0 0 16.5 0 8.2 8.2 0 0 0-16.5 0z" fill-rule="evenodd" fill="#000"/>
<circle cx="196.9" cy="13" r="8.2" fill="none" stroke="#000" stroke-width=".35"/>
<path d="M190.1 17.8l11.5-11.5 1.1 .9 .9 1.1-11.4 11.5-1.1-1z" fill="#000"/>
<text font-size="5" x="15.9" y="19.7">4. INTERFACE CONNECTION</text>
<g font-size="4.2">
<text x="15.9" y="10.9">CPT</text>
<text x="111.9" y="10.9">CHUNGHWA PICTURES TUBES, LTD.,</text>
<text x="15.9" y="30.2">4.1 CN1 (Input Signal)</text>
</g>
<text font-size="3.9" x="180.2" y="40.2">Note</text>
<g font-size="3.5">
<text x="15.9" y="34.7">Connector : FH52-60S-0.5SH (HRS)</text>
<text x="18" y="40">Pin NO.</text>
<text x="42.2" y="40">Symbol</text>
<text x="110.7" y="40">Description</text>
<text x="22.6" y="44.9">1</text>
<text x="43.3" y="44.9">AGND</text>
<text x="64" y="44.9">Analog ground</text>
<text x="22.6" y="49.4">2</text>
<text x="43.5" y="49.4">AVDD</text>
<text x="64" y="49.4">Analog power</text>
<text x="22.6" y="54">3</text>
<text x="22.6" y="58.6">4</text>
<text x="43.4" y="54">DVDD</text>
<text x="44.3" y="58.6">GND</text>
<text x="64" y="54">Digital power</text>
<text x="64" y="58.6">Digital ground</text>
<text x="22.6" y="63.2">5</text>
<text x="45.6" y="63.2">NC</text>
<text x="64" y="63.2">Not connect</text>
<text x="22.6" y="67.7">6</text>
<text x="43.4" y="67.7">DVDD</text>
<text x="64" y="67.7">Digital power</text>
<text x="22.6" y="72.3">7</text>
<text x="22.6" y="76.9">8</text>
<text x="44.3" y="72.3">GND</text>
<text x="44.9" y="76.9">V14</text>
<text x="64" y="76.9">Gamma correction voltage reference</text>
<text x="64" y="72.3">Digital ground</text>
<text x="22.6" y="81.4">9</text>
<text x="44.9" y="81.4">V13</text>
<text x="64" y="81.4">Gamma correction voltage reference</text>
<text x="21.8" y="86">10</text>
<text x="44.9" y="86">V12</text>
<text x="64" y="86">Gamma correction voltage reference</text>
<text x="21.8" y="90.6">11</text>
<text x="21.8" y="95.2">12</text>
<text x="44.9" y="90.6">V11</text>
<text x="44.9" y="95.2">V10</text>
<text x="64" y="90.6">Gamma correction voltage reference</text>
<text x="64" y="95.2">Gamma correction voltage reference</text>
<text x="21.8" y="99.7">13</text>
<text x="45.8" y="99.7">V9</text>
<text x="64" y="99.7">Gamma correction voltage reference</text>
<text x="21.8" y="104.3">14</text>
<text x="45.8" y="104.3">V8</text>
<text x="64" y="104.3">Gamma correction voltage reference</text>
<text x="21.8" y="108.9">15</text>
<text x="21.8" y="113.5">16</text>
<text x="38.9" y="113.5">DVDD_LVDS</text>
<text x="44.3" y="108.9">GND</text>
<text x="64" y="113.5">LVDS power</text>
<text x="64" y="108.9">Digital ground</text>
<text x="21.8" y="118">17</text>
<text x="44.3" y="118">GND</text>
<text x="64" y="118">Digital ground</text>
<text x="21.8" y="122.6">18</text>
<text x="43.2" y="122.6">PIND3</text>
<text x="64" y="122.6">Positive LVDS differential data input</text>
<text x="21.8" y="127.2">19</text>
<text x="21.8" y="131.7">20</text>
<text x="42.9" y="127.2">NIND3</text>
<text x="44.3" y="131.7">GND</text>
<text x="64" y="127.2">Negative LVDS differential data input</text>
<text x="64" y="131.7">Digital ground</text>
<text x="21.8" y="136.3">21</text>
<text x="44.2" y="136.3">PINC</text>
<text x="64" y="136.3">Positive LVDS differential clock input</text>
<text x="21.8" y="140.9">22</text>
<text x="44" y="140.9">NINC</text>
<text x="64" y="140.9">Negative LVDS differential clock input</text>
<text x="21.8" y="145.5">23</text>
<text x="44.3" y="145.5">GND</text>
<text x="64" y="145.5">Digital ground</text>
<text x="21.8" y="150">24</text>
<text x="21.8" y="154.6">25</text>
<text x="42.9" y="154.6">NIND2</text>
<text x="43.2" y="150">PIND2</text>
<text x="64" y="150">Positive LVDS differential data input</text>
<text x="64" y="154.6">Negative LVDS differential data input</text>
<text x="21.8" y="159.2">26</text>
<text x="44.3" y="159.2">GND</text>
<text x="64" y="159.2">Digital ground</text>
<text x="21.8" y="163.7">27</text>
<text x="43.2" y="163.7">PIND1</text>
<text x="64" y="163.7">Positive LVDS differential data input</text>
<text x="21.8" y="168.3">28</text>
<text x="21.8" y="172.9">29</text>
<text x="42.9" y="168.3">NIND1</text>
<text x="44.3" y="172.9">GND</text>
<text x="64" y="168.3">Negative LVDS differential data input</text>
<text x="64" y="172.9">Digital ground</text>
<text x="21.8" y="177.5">30</text>
<text x="43.2" y="177.5">PIND0</text>
<text x="64" y="177.5">Positive LVDS differential data input</text>
<text x="21.8" y="182">31</text>
<text x="42.9" y="182">NIND0</text>
<text x="64" y="182">Negative LVDS differential data input</text>
<text x="21.8" y="186.6">32</text>
<text x="21.8" y="191.2">33</text>
<text x="39.8" y="191.2">GND_LVDS</text>
<text x="44.3" y="186.6">GND</text>
<text x="64" y="191.2">LVDS ground</text>
<text x="64" y="186.6">Digital ground</text>
<text x="64" y="195.7">Global reset pin. Active low to enter reset state.</text>
<text x="21.8" y="200.2">34</text>
<text x="44.6" y="200.2">GRB</text>
<text x="64" y="200">Suggest to connecting with an RC reset circuit for stability.</text>
<text x="64" y="204.3">Normally pull high. (R=10KΩ，C=1μF)</text>
<text x="64" y="209.2">Standby mode, normally pull high</text>
<text x="21.8" y="213.4">35</text>
<text x="43.2" y="213.4">STBYB</text>
<text x="64" y="213.4">STBYB=”1”, normal operation</text>
<text x="64" y="217.7">STBYB=”0”,timing control, source driver will turn off, all output are high-Z</text>
<text x="21.8" y="222.3">36</text>
<text x="21.8" y="226.9">37</text>
<text x="43.4" y="226.9">DVDD</text>
<text x="44" y="222.3">SHLR</text>
<text x="64" y="226.9">Digital power</text>
<text x="64" y="222.3">Left or right display control</text>
<text x="175.1" y="222.3">Note 1</text>
<text x="21.8" y="231.4">38</text>
<text x="43.4" y="231.4">UPDN</text>
<text x="64" y="231.4">Up / down display control</text>
<text x="175.1" y="231.4">Note 1</text>
<text x="21.8" y="236">39</text>
<text x="43.3" y="236">AGND</text>
<text x="64" y="236">Analog ground</text>
<text x="21.8" y="240.6">40</text>
<text x="21.8" y="245.2">41</text>
<text x="43.5" y="240.6">AVDD</text>
<text x="45.6" y="245.2">NC</text>
<text x="64" y="240.6">Analog power</text>
<text x="64" y="245.2">Not connect</text>
<text x="64" y="249.7">Dithering function enable control. Normally pull low</text>
<text x="21.8" y="254">42</text>
<text x="44.2" y="254">DITH</text>
<text x="64" y="254">DITHER = “1”, Enable internal dithering function</text>
<text x="175.1" y="254">Note 2</text>
<text x="21.8" y="262.8">43</text>
<text x="44.3" y="262.8">GND</text>
<text x="64" y="258.3">DITHER = “0”, Disable internal dithering function</text>
<text x="64" y="262.8">Digital ground</text>
<text x="21.8" y="267.4">44</text>
<text x="43.4" y="267.4">DVDD</text>
<text x="64" y="267.4">Digital Power</text>
<text x="21.8" y="272">45</text>
<text x="44.3" y="272">GND</text>
<text x="64" y="272">Digital ground</text>
<text x="21.8" y="276.6">46</text>
<text x="45.8" y="276.6">V7</text>
<text x="64" y="276.6">Gamma correction voltage reference</text>
<text x="14.6" y="286.9">CPT Confidential</text>
<text x="72.9" y="286.8">12/22</text>
<text x="99.3" y="286.7">SPEC_CLAA080WK07 XN_V0.5_Wealth_160825</text>
</g>
<g font-size="1.7" fill="#ffd700">
<text x="7.8" y="5.9" transform="rotate(-35 7.8 5.9)">-</text>
<text x="8.3" y="5.5" transform="rotate(-29 8.3 5.5)">X</text>
<text x="9.4" y="4.9" transform="rotate(-20 9.4 4.9)">C</text>
<text x="10.6" y="4.5" transform="rotate(-13 10.6 4.5)">h</text>
<text x="11.7" y="4.3" transform="rotate(-6 11.7 4.3)">a</text>
<text x="12.7" y="4.2" transform="rotate(1 12.7 4.2)">n</text>
<text x="13.8" y="4.2" transform="rotate(9 13.8 4.2)">g</text>
<text x="14.9" y="4.4" transform="rotate(15 14.9 4.4)">e</text>
<text x="16.4" y="4.8" transform="rotate(26 16.4 4.8)">V</text>
<text x="17.5" y="5.4" transform="rotate(32 17.5 5.4)">i</text>
<text x="17.9" y="5.6" transform="rotate(36 17.9 5.6)">e</text>
<text x="191.6" y="5.9" transform="rotate(-35 191.6 5.9)">-</text>
<text x="192.1" y="5.5" transform="rotate(-29 192.1 5.5)">X</text>
<text x="193.2" y="4.9" transform="rotate(-20 193.2 4.9)">C</text>
<text x="194.4" y="4.5" transform="rotate(-13 194.4 4.5)">h</text>
<text x="195.5" y="4.3" transform="rotate(-6 195.5 4.3)">a</text>
<text x="196.5" y="4.2" transform="rotate(1 196.5 4.2)">n</text>
<text x="197.7" y="4.2" transform="rotate(9 197.7 4.2)">g</text>
<text x="198.8" y="4.4" transform="rotate(15 198.8 4.4)">e</text>
<text x="200.2" y="4.8" transform="rotate(26 200.2 4.8)">V</text>
<text x="201.3" y="5.4" transform="rotate(32 201.3 5.4)">i</text>
<text x="201.7" y="5.6" transform="rotate(36 201.7 5.6)">e</text>
<text x="5.3" y="8.6" transform="rotate(-56 5.3 8.6)">P</text>
<text x="6" y="7.6" transform="rotate(-48 6 7.6)">D</text>
<text x="6.9" y="6.6" transform="rotate(-40 6.9 6.6)">F</text>
<text x="18.7" y="6.2" transform="rotate(44 18.7 6.2)">w</text>
<text x="19.7" y="7.2" transform="rotate(52 19.7 7.2)">e</text>
<text x="20.3" y="8" transform="rotate(58 20.3 8)">r</text>
<text x="189.2" y="8.6" transform="rotate(-56 189.2 8.6)">P</text>
<text x="189.9" y="7.6" transform="rotate(-48 189.9 7.6)">D</text>
<text x="190.8" y="6.6" transform="rotate(-40 190.8 6.6)">F</text>
<text x="202.6" y="6.2" transform="rotate(44 202.6 6.2)">w</text>
<text x="203.6" y="7.2" transform="rotate(52 203.6 7.2)">e</text>
<text x="204.2" y="8" transform="rotate(58 204.2 8)">r</text>
<text x="4.3" y="18.3" transform="rotate(55 4.3 18.3)">w</text>
<text x="5.3" y="19.6" transform="rotate(46 5.3 19.6)">w</text>
<text x="6.5" y="20.8" transform="rotate(36 6.5 20.8)">w</text>
<text x="7.7" y="21.7" transform="rotate(30 7.7 21.7)">.</text>
<text x="8" y="18.8" transform="rotate(-45 8 18.8)">Click to buy NOW!</text>
<text x="8.3" y="22" transform="rotate(25 8.3 22)">d</text>
<text x="9.4" y="22.5" transform="rotate(18 9.4 22.5)">o</text>
<text x="10.6" y="22.9" transform="rotate(11 10.6 22.9)">c</text>
<text x="11.8" y="23.1" transform="rotate(4 11.8 23.1)">u</text>
<text x="13" y="23.2" transform="rotate(-2 13 23.2)">-</text>
<text x="13.7" y="23.1" transform="rotate(-6 13.7 23.1)">t</text>
<text x="14.4" y="23.1" transform="rotate(-10 14.4 23.1)">r</text>
<text x="15.3" y="22.9" transform="rotate(-15 15.3 22.9)">a</text>
<text x="16.4" y="22.6" transform="rotate(-22 16.4 22.6)">c</text>
<text x="17.5" y="22.2" transform="rotate(-29 17.5 22.2)">k</text>
<text x="18.4" y="21.6" transform="rotate(-34 18.4 21.6)">.</text>
<text x="19" y="21.3" transform="rotate(-38 19 21.3)">c</text>
<text x="19.9" y="20.5" transform="rotate(-45 19.9 20.5)">o</text>
<text x="20.8" y="19.6" transform="rotate(-54 20.8 19.6)">m</text>
<text x="188.2" y="18.3" transform="rotate(55 188.2 18.3)">w</text>
<text x="189.1" y="19.6" transform="rotate(46 189.1 19.6)">w</text>
<text x="190.3" y="20.8" transform="rotate(36 190.3 20.8)">w</text>
<text x="191.6" y="21.7" transform="rotate(30 191.6 21.7)">.</text>
<text x="191.8" y="18.8" transform="rotate(-45 191.8 18.8)">Click to buy NOW!</text>
<text x="192.1" y="22" transform="rotate(25 192.1 22)">d</text>
<text x="193.3" y="22.5" transform="rotate(18 193.3 22.5)">o</text>
<text x="194.5" y="22.9" transform="rotate(11 194.5 22.9)">c</text>
<text x="195.6" y="23.1" transform="rotate(4 195.6 23.1)">u</text>
<text x="196.9" y="23.2" transform="rotate(-2 196.9 23.2)">-</text>
<text x="197.6" y="23.1" transform="rotate(-6 197.6 23.1)">t</text>
<text x="198.3" y="23.1" transform="rotate(-10 198.3 23.1)">r</text>
<text x="199.1" y="22.9" transform="rotate(-15 199.1 22.9)">a</text>
<text x="200.2" y="22.6" transform="rotate(-22 200.2 22.6)">c</text>
<text x="201.3" y="22.2" transform="rotate(-29 201.3 22.2)">k</text>
<text x="202.3" y="21.6" transform="rotate(-34 202.3 21.6)">.</text>
<text x="202.8" y="21.3" transform="rotate(-38 202.8 21.3)">c</text>
<text x="203.7" y="20.5" transform="rotate(-45 203.7 20.5)">o</text>
<text x="204.6" y="19.6" transform="rotate(-54 204.6 19.6)">m</text>
</g>
</svg>
